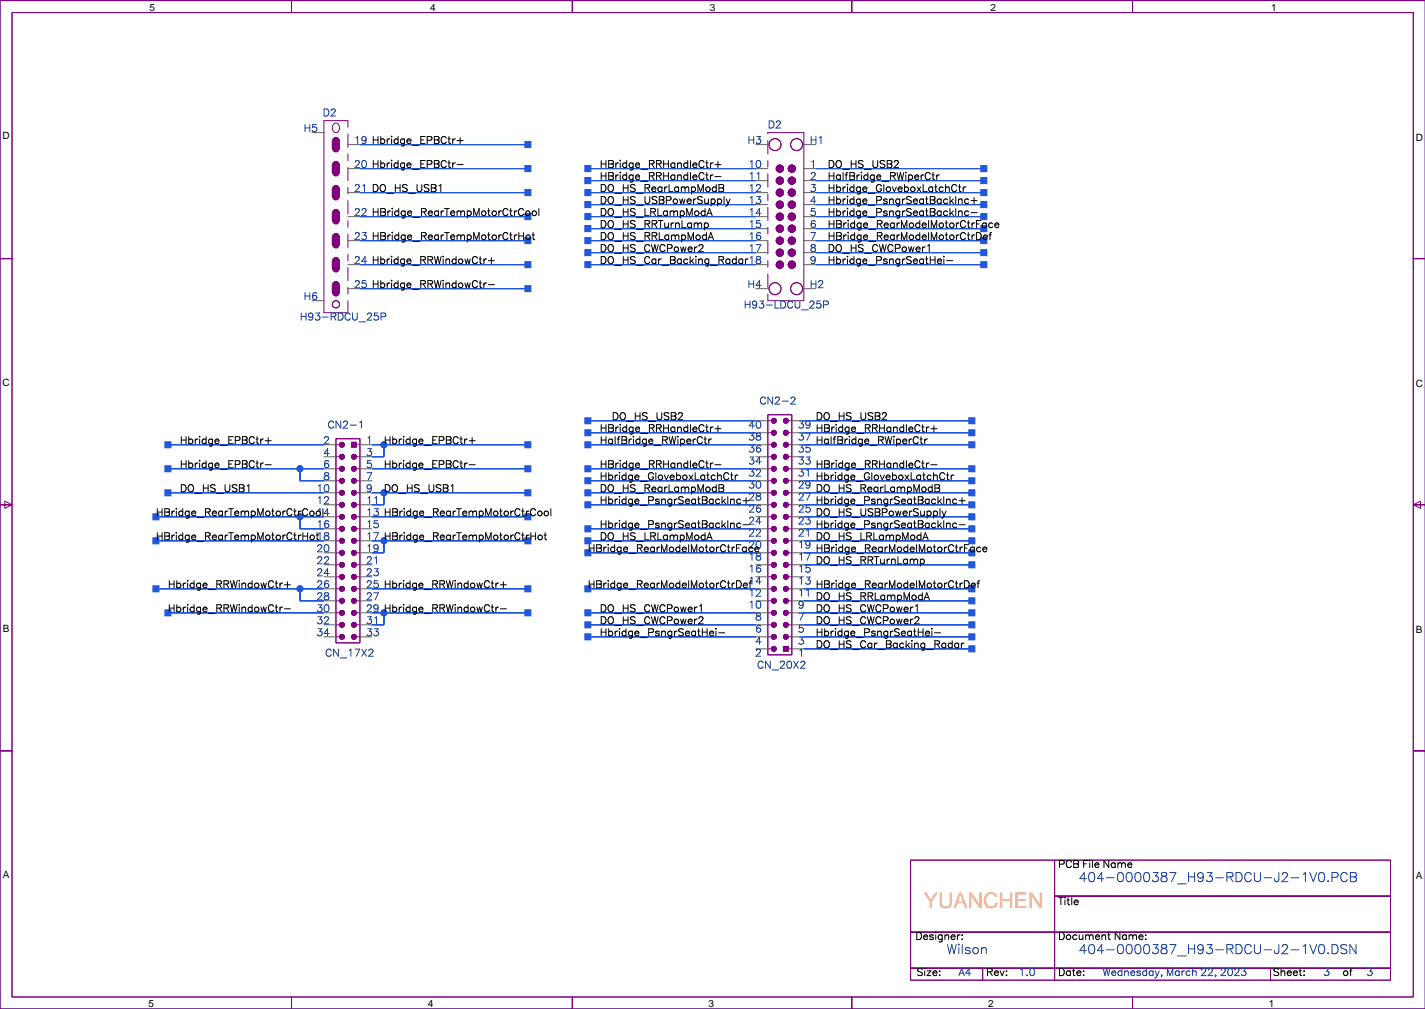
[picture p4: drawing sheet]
<svg xmlns="http://www.w3.org/2000/svg" width="302mm" height="213mm" viewBox="0 0 302 213" stroke-linecap="round" stroke-linejoin="round" font-family="sans-serif">
<path d="M301.7 .1h-301.7v213.3h301.7" fill="none" stroke="#000080" stroke-width=".21"/>
<g fill="none" stroke="#800080" stroke-width=".21">
<path d="M2.5 2.7h296.6v208.2h-296.6zM301.7 .1h-62v2.6v-2.6h-59.4v2.6v-2.6h-59.2v2.6v-2.6h-59.4v2.6v-2.6h-61.7v54.6h2.5h-2.5v52.1h2.5l-1.5 .7v-1.5l1.5 .8h-2.5v52h2.5h-2.5v54.6h61.7v-2.5v2.5h59.4v-2.5v2.5h59.2v-2.5v2.5h59.4v-2.5v2.5h62M70.6 26.3a.8 .8 0 0 1 1-.1 .8 .8 0 0 1 .3 1 .78 .78 0 0 1-.9 .8 .78 .78 0 0 1-.7-1zM70.6 39.5a.8 .8 0 0 1 1-.1 .8 .8 0 0 1 .3 1 .78 .78 0 0 1-.9 .9 .78 .78 0 0 1-.7-1.1zM70.6 40a.8 .8 0 0 1 1 0 .8 .8 0 0 1 .3 .9 .78 .78 0 0 1-.9 .9 .78 .78 0 0 1-.7-1zM70.6 35.4a.8 .8 0 0 1 1 0 .8 .8 0 0 1 .3 1 .78 .78 0 0 1-.9 .8 .78 .78 0 0 1-.7-1zM70.6 34.4a.8 .8 0 0 1 1 0 .8 .8 0 0 1 .3 .9 .78 .78 0 0 1-.9 .9 .78 .78 0 0 1-.7-1zM70.6 34.9a.8 .8 0 0 1 1 0 .8 .8 0 0 1 .3 .9 .78 .78 0 0 1-.9 .9 .78 .78 0 0 1-.7-1zM70.6 29.3a.8 .8 0 0 1 1 0 .8 .8 0 0 1 .3 1 .78 .78 0 0 1-.9 .8 .78 .78 0 0 1-.7-1zM70.6 30.3a.8 .8 0 0 1 1 0 .8 .8 0 0 1 .3 1 .78 .78 0 0 1-.9 .8 .78 .78 0 0 1-.7-1zM70.6 29.8a.8 .8 0 0 1 1 0 .8 .8 0 0 1 .3 1 .78 .78 0 0 1-.9 .8 .78 .78 0 0 1-.7-1zM73.6 25.5h-5v40.6h5"/>
<path d="M162.5 28.1h7.6v35.5h-7.6M70.6 59.8a.8 .8 0 0 1 1 0 .8 .8 0 0 1 .3 .9 .78 .78 0 0 1-.9 .9 .78 .78 0 0 1-.7-1zM70.6 55.7a.8 .8 0 0 1 1 0 .8 .8 0 0 1 .3 1 .78 .78 0 0 1-.9 .8 .78 .78 0 0 1-.7-1zM70.6 54.7a.8 .8 0 0 1 1 0 .8 .8 0 0 1 .3 1 .78 .78 0 0 1-.9 .8 .78 .78 0 0 1-.7-1zM70.6 55.2a.8 .8 0 0 1 1 0 .8 .8 0 0 1 .3 1 .78 .78 0 0 1-.9 .8 .78 .78 0 0 1-.7-1zM70.6 50.6a.8 .8 0 0 1 1 0 .8 .8 0 0 1 .3 1 .78 .78 0 0 1-.9 .8 .78 .78 0 0 1-.7-1zM70.6 49.6a.8 .8 0 0 1 1 0 .8 .8 0 0 1 .3 1 .78 .78 0 0 1-.9 .8 .78 .78 0 0 1-.7-1zM70.6 50.1a.8 .8 0 0 1 1 0 .8 .8 0 0 1 .3 1 .78 .78 0 0 1-.9 .8 .78 .78 0 0 1-.7-1zM70.6 45.6a.8 .8 0 0 1 1-.1 .8 .8 0 0 1 .3 1 .78 .78 0 0 1-.9 .8 .78 .78 0 0 1-.7-1zM70.6 44.5a.8 .8 0 0 1 1 0 .8 .8 0 0 1 .3 1 .78 .78 0 0 1-.9 .8 .78 .78 0 0 1-.7-1zM70.6 45.1a.8 .8 0 0 1 1-.1 .8 .8 0 0 1 .3 1 .78 .78 0 0 1-.9 .8 .78 .78 0 0 1-.7-1zM70.6 40.5a.8 .8 0 0 1 1 0 .8 .8 0 0 1 .3 .9 .78 .78 0 0 1-.9 .9 .78 .78 0 0 1-.7-1z"/>
<path d="M301.7 54.7h-2.6h2.6M70.6 60.8a.8 .8 0 0 1 1 0 .8 .8 0 0 1 .3 .9 .78 .78 0 0 1-.9 .9 .78 .78 0 0 1-.7-1zM70.6 60.3a.8 .8 0 0 1 1 0 .8 .8 0 0 1 .3 .9 .78 .78 0 0 1-.9 .9 .78 .78 0 0 1-.7-1zM71.1 92.8h5.1v43.2h-5.1zM71.1 94.1h.8M71.1 96.6h.8M71.1 99.2h.8M74.4 93.6h1v1h-1zM75.4 94.1h.8M75.4 96.6h.8M75.4 99.2h.8M162.5 87.7h5.1v50.8h-5.1z"/>
<path d="M162.5 94.1h.8M162.5 96.6h.8M162.5 99.2h.8M162.5 89h.8M162.5 91.5h.8M166.8 94.1h.8M166.8 96.6h.8M166.8 99.2h.8M166.8 89h.8M166.8 91.5h.8M71.1 119.5h.8M71.1 101.7h.8"/>
<path d="M71.1 104.2h.8M71.1 106.8h.8M71.1 109.3h.8M71.1 111.9h.8M71.1 114.4h.8M71.1 116.9h.8M75.4 119.5h.8M75.4 101.7h.8M75.4 104.2h.8M75.4 106.8h.8M75.4 109.3h.8M75.4 111.9h.8"/>
<path d="M75.4 114.4h.8M75.4 116.9h.8M162.5 119.5h.8M162.5 101.7h.8M162.5 104.2h.8M162.5 106.8h.8M162.5 109.3h.8M162.5 111.9h.8M162.5 114.4h.8M162.5 116.9h.8M166.8 119.5h.8M166.8 101.7h.8"/>
<path d="M166.8 104.2h.8M166.8 106.8h.8M166.8 109.3h.8M166.8 111.9h.8M166.8 114.4h.8M166.8 116.9h.8M299.1 106.8l1.6-.8v1.5l-1.6-.7h2.6zM71.1 134.7h.8M71.1 132.2h.8M71.1 129.6h.8M71.1 127.1h.8M71.1 124.6h.8"/>
<path d="M71.1 122h.8M75.4 134.7h.8M75.4 132.2h.8M75.4 129.6h.8M75.4 127.1h.8M75.4 124.6h.8M75.4 122h.8M162.5 134.7h.8M162.5 132.2h.8M162.5 129.6h.8M162.5 127.1h.8M162.5 124.6h.8"/>
<path d="M162.5 122h.8M162.5 137.2h.8M165.8 136.7h1v1.1h-1zM166.8 134.7h.8M166.8 132.2h.8M166.8 129.6h.8M166.8 127.1h.8M166.8 124.6h.8M166.8 122h.8M166.8 137.2h.8M301.7 158.8h-2.6h2.6M192.7 181.9h30.5v15.3h-30.5z"/>
<path d="M192.7 197.2h30.5v7.6h-30.5zM223.2 189.6h71.1v7.6h-71.1zM223.2 197.2h71.1v7.6h-71.1zM223.2 181.9h71.1v7.7h-71.1zM192.7 204.8h15.3v2.5h-15.3zM208 204.8h15.2v2.5h-15.2zM223.2 204.8h45.7v2.5h-45.7zM268.9 204.8h25.4v2.5h-25.4z"/>
<circle cx="164" cy="30.6" r="1.27"/>
<circle cx="165.1" cy="35.7" r=".76"/>
<circle cx="165.1" cy="38.2" r=".76"/>
<circle cx="167.6" cy="35.7" r=".76"/>
<circle cx="167.6" cy="38.2" r=".76"/>
<circle cx="168.6" cy="30.6" r="1.27"/>
<circle cx="165.1" cy="40.7" r=".76"/>
<circle cx="165.1" cy="56" r=".76"/>
<circle cx="165.1" cy="48.4" r=".76"/>
<circle cx="165.1" cy="43.3" r=".76"/>
<circle cx="165.1" cy="50.9" r=".76"/>
<circle cx="165.1" cy="53.4" r=".76"/>
<circle cx="165.1" cy="45.8" r=".76"/>
<circle cx="167.6" cy="40.7" r=".76"/>
<circle cx="167.6" cy="56" r=".76"/>
<circle cx="167.6" cy="50.9" r=".76"/>
<circle cx="167.6" cy="48.4" r=".76"/>
<circle cx="167.6" cy="43.3" r=".76"/>
<circle cx="167.6" cy="45.8" r=".76"/>
<circle cx="167.6" cy="53.4" r=".76"/>
<circle cx="71.1" cy="64.4" r=".76"/>
<circle cx="164" cy="61.1" r="1.27"/>
<circle cx="168.6" cy="61.1" r="1.27"/>
<circle cx="72.4" cy="94.1" r=".51"/>
<circle cx="72.4" cy="96.6" r=".51"/>
<circle cx="72.4" cy="99.2" r=".51"/>
<circle cx="74.9" cy="96.6" r=".51"/>
<circle cx="74.9" cy="99.2" r=".51"/>
<circle cx="163.8" cy="94.1" r=".51"/>
<circle cx="163.8" cy="96.6" r=".51"/>
<circle cx="163.8" cy="99.2" r=".51"/>
<circle cx="163.8" cy="89" r=".51"/>
<circle cx="163.8" cy="91.5" r=".51"/>
<circle cx="166.3" cy="94.1" r=".51"/>
<circle cx="166.3" cy="89" r=".51"/>
<circle cx="166.3" cy="91.5" r=".51"/>
<circle cx="166.3" cy="99.2" r=".51"/>
<circle cx="166.3" cy="96.6" r=".51"/>
<circle cx="72.4" cy="101.7" r=".51"/>
<circle cx="72.4" cy="114.4" r=".51"/>
<circle cx="72.4" cy="106.8" r=".51"/>
<circle cx="72.4" cy="104.2" r=".51"/>
<circle cx="72.4" cy="116.9" r=".51"/>
<circle cx="72.4" cy="109.3" r=".51"/>
<circle cx="72.4" cy="111.9" r=".51"/>
<circle cx="72.4" cy="119.5" r=".51"/>
<circle cx="74.9" cy="114.4" r=".51"/>
<circle cx="74.9" cy="101.7" r=".51"/>
<circle cx="74.9" cy="106.8" r=".51"/>
<circle cx="74.9" cy="104.2" r=".51"/>
<circle cx="74.9" cy="109.3" r=".51"/>
<circle cx="74.9" cy="116.9" r=".51"/>
<circle cx="74.9" cy="119.5" r=".51"/>
<circle cx="74.9" cy="111.9" r=".51"/>
<circle cx="163.8" cy="101.7" r=".51"/>
<circle cx="163.8" cy="114.4" r=".51"/>
<circle cx="163.8" cy="106.8" r=".51"/>
<circle cx="163.8" cy="104.2" r=".51"/>
<circle cx="163.8" cy="116.9" r=".51"/>
<circle cx="163.8" cy="109.3" r=".51"/>
<circle cx="163.8" cy="119.5" r=".51"/>
<circle cx="163.8" cy="111.9" r=".51"/>
<circle cx="166.3" cy="101.7" r=".51"/>
<circle cx="166.3" cy="106.8" r=".51"/>
<circle cx="166.3" cy="114.4" r=".51"/>
<circle cx="166.3" cy="104.2" r=".51"/>
<circle cx="166.3" cy="109.3" r=".51"/>
<circle cx="166.3" cy="116.9" r=".51"/>
<circle cx="166.3" cy="119.5" r=".51"/>
<circle cx="166.3" cy="111.9" r=".51"/>
<circle cx="72.4" cy="134.7" r=".51"/>
<circle cx="72.4" cy="122" r=".51"/>
<circle cx="72.4" cy="129.6" r=".51"/>
<circle cx="72.4" cy="127.1" r=".51"/>
<circle cx="72.4" cy="124.6" r=".51"/>
<circle cx="72.4" cy="132.2" r=".51"/>
<circle cx="74.9" cy="122" r=".51"/>
<circle cx="74.9" cy="129.6" r=".51"/>
<circle cx="74.9" cy="134.7" r=".51"/>
<circle cx="74.9" cy="127.1" r=".51"/>
<circle cx="74.9" cy="124.6" r=".51"/>
<circle cx="74.9" cy="132.2" r=".51"/>
<circle cx="163.8" cy="122" r=".51"/>
<circle cx="163.8" cy="129.6" r=".51"/>
<circle cx="163.8" cy="134.7" r=".51"/>
<circle cx="163.8" cy="127.1" r=".51"/>
<circle cx="163.8" cy="124.6" r=".51"/>
<circle cx="163.8" cy="132.2" r=".51"/>
<circle cx="163.8" cy="137.2" r=".51"/>
<circle cx="166.3" cy="122" r=".51"/>
<circle cx="166.3" cy="129.6" r=".51"/>
<circle cx="166.3" cy="134.7" r=".51"/>
<circle cx="166.3" cy="127.1" r=".51"/>
<circle cx="166.3" cy="124.6" r=".51"/>
<circle cx="166.3" cy="132.2" r=".51"/>
</g>
<g fill="#800080" stroke="#800080" stroke-width=".21">
<path d="M74.4 93.6h1v1h-1z" fill-rule="evenodd"/>
<path d="M70.6 60.8a.8 .8 0 0 1 1 0 .8 .8 0 0 1 .3 .9 .78 .78 0 0 1-.9 .9 .78 .78 0 0 1-.7-1z" fill-rule="evenodd"/>
<path d="M70.6 59.8a.8 .8 0 0 1 1 0 .8 .8 0 0 1 .3 .9 .78 .78 0 0 1-.9 .9 .78 .78 0 0 1-.7-1z" fill-rule="evenodd"/>
<path d="M70.6 60.3a.8 .8 0 0 1 1 0 .8 .8 0 0 1 .3 .9 .78 .78 0 0 1-.9 .9 .78 .78 0 0 1-.7-1z" fill-rule="evenodd"/>
<path d="M70.6 55.7a.8 .8 0 0 1 1 0 .8 .8 0 0 1 .3 1 .78 .78 0 0 1-.9 .8 .78 .78 0 0 1-.7-1z" fill-rule="evenodd"/>
<path d="M70.6 54.7a.8 .8 0 0 1 1 0 .8 .8 0 0 1 .3 1 .78 .78 0 0 1-.9 .8 .78 .78 0 0 1-.7-1z" fill-rule="evenodd"/>
<path d="M70.6 55.2a.8 .8 0 0 1 1 0 .8 .8 0 0 1 .3 1 .78 .78 0 0 1-.9 .8 .78 .78 0 0 1-.7-1z" fill-rule="evenodd"/>
<path d="M70.6 50.6a.8 .8 0 0 1 1 0 .8 .8 0 0 1 .3 1 .78 .78 0 0 1-.9 .8 .78 .78 0 0 1-.7-1z" fill-rule="evenodd"/>
<path d="M70.6 49.6a.8 .8 0 0 1 1 0 .8 .8 0 0 1 .3 1 .78 .78 0 0 1-.9 .8 .78 .78 0 0 1-.7-1z" fill-rule="evenodd"/>
<path d="M70.6 50.1a.8 .8 0 0 1 1 0 .8 .8 0 0 1 .3 1 .78 .78 0 0 1-.9 .8 .78 .78 0 0 1-.7-1z" fill-rule="evenodd"/>
<path d="M70.6 45.6a.8 .8 0 0 1 1-.1 .8 .8 0 0 1 .3 1 .78 .78 0 0 1-.9 .8 .78 .78 0 0 1-.7-1z" fill-rule="evenodd"/>
<path d="M70.6 44.5a.8 .8 0 0 1 1 0 .8 .8 0 0 1 .3 1 .78 .78 0 0 1-.9 .8 .78 .78 0 0 1-.7-1z" fill-rule="evenodd"/>
<path d="M70.6 45.1a.8 .8 0 0 1 1-.1 .8 .8 0 0 1 .3 1 .78 .78 0 0 1-.9 .8 .78 .78 0 0 1-.7-1z" fill-rule="evenodd"/>
<path d="M70.6 40.5a.8 .8 0 0 1 1 0 .8 .8 0 0 1 .3 .9 .78 .78 0 0 1-.9 .9 .78 .78 0 0 1-.7-1z" fill-rule="evenodd"/>
<path d="M70.6 39.5a.8 .8 0 0 1 1-.1 .8 .8 0 0 1 .3 1 .78 .78 0 0 1-.9 .9 .78 .78 0 0 1-.7-1.1z" fill-rule="evenodd"/>
<path d="M70.6 40a.8 .8 0 0 1 1 0 .8 .8 0 0 1 .3 .9 .78 .78 0 0 1-.9 .9 .78 .78 0 0 1-.7-1z" fill-rule="evenodd"/>
<path d="M70.6 35.4a.8 .8 0 0 1 1 0 .8 .8 0 0 1 .3 1 .78 .78 0 0 1-.9 .8 .78 .78 0 0 1-.7-1z" fill-rule="evenodd"/>
<path d="M70.6 34.4a.8 .8 0 0 1 1 0 .8 .8 0 0 1 .3 .9 .78 .78 0 0 1-.9 .9 .78 .78 0 0 1-.7-1z" fill-rule="evenodd"/>
<path d="M70.6 34.9a.8 .8 0 0 1 1 0 .8 .8 0 0 1 .3 .9 .78 .78 0 0 1-.9 .9 .78 .78 0 0 1-.7-1z" fill-rule="evenodd"/>
<path d="M70.6 29.3a.8 .8 0 0 1 1 0 .8 .8 0 0 1 .3 1 .78 .78 0 0 1-.9 .8 .78 .78 0 0 1-.7-1z" fill-rule="evenodd"/>
<path d="M70.6 30.3a.8 .8 0 0 1 1 0 .8 .8 0 0 1 .3 1 .78 .78 0 0 1-.9 .8 .78 .78 0 0 1-.7-1z" fill-rule="evenodd"/>
<path d="M70.6 29.8a.8 .8 0 0 1 1 0 .8 .8 0 0 1 .3 1 .78 .78 0 0 1-.9 .8 .78 .78 0 0 1-.7-1z" fill-rule="evenodd"/>
<path d="M165.8 136.7h1v1.1h-1z" fill-rule="evenodd"/>
<circle cx="72.4" cy="122" r=".51"/>
<circle cx="72.4" cy="129.6" r=".51"/>
<circle cx="72.4" cy="134.7" r=".51"/>
<circle cx="72.4" cy="124.6" r=".51"/>
<circle cx="72.4" cy="119.5" r=".51"/>
<circle cx="72.4" cy="127.1" r=".51"/>
<circle cx="72.4" cy="132.2" r=".51"/>
<circle cx="74.9" cy="122" r=".51"/>
<circle cx="74.9" cy="129.6" r=".51"/>
<circle cx="74.9" cy="134.7" r=".51"/>
<circle cx="74.9" cy="124.6" r=".51"/>
<circle cx="74.9" cy="119.5" r=".51"/>
<circle cx="74.9" cy="127.1" r=".51"/>
<circle cx="74.9" cy="132.2" r=".51"/>
<circle cx="72.4" cy="94.1" r=".51"/>
<circle cx="72.4" cy="109.3" r=".51"/>
<circle cx="72.4" cy="101.7" r=".51"/>
<circle cx="72.4" cy="111.9" r=".51"/>
<circle cx="72.4" cy="99.2" r=".51"/>
<circle cx="72.4" cy="104.2" r=".51"/>
<circle cx="72.4" cy="106.8" r=".51"/>
<circle cx="72.4" cy="116.9" r=".51"/>
<circle cx="72.4" cy="96.6" r=".51"/>
<circle cx="72.4" cy="114.4" r=".51"/>
<circle cx="74.9" cy="109.3" r=".51"/>
<circle cx="74.9" cy="101.7" r=".51"/>
<circle cx="74.9" cy="111.9" r=".51"/>
<circle cx="74.9" cy="99.2" r=".51"/>
<circle cx="74.9" cy="104.2" r=".51"/>
<circle cx="74.9" cy="106.8" r=".51"/>
<circle cx="74.9" cy="116.9" r=".51"/>
<circle cx="74.9" cy="96.6" r=".51"/>
<circle cx="74.9" cy="114.4" r=".51"/>
<circle cx="163.8" cy="89" r=".51"/>
<circle cx="166.3" cy="89" r=".51"/>
<circle cx="163.8" cy="109.3" r=".51"/>
<circle cx="163.8" cy="101.7" r=".51"/>
<circle cx="163.8" cy="91.5" r=".51"/>
<circle cx="163.8" cy="94.1" r=".51"/>
<circle cx="163.8" cy="96.6" r=".51"/>
<circle cx="163.8" cy="106.8" r=".51"/>
<circle cx="163.8" cy="111.9" r=".51"/>
<circle cx="163.8" cy="104.2" r=".51"/>
<circle cx="163.8" cy="99.2" r=".51"/>
<circle cx="166.3" cy="109.3" r=".51"/>
<circle cx="166.3" cy="101.7" r=".51"/>
<circle cx="166.3" cy="91.5" r=".51"/>
<circle cx="166.3" cy="94.1" r=".51"/>
<circle cx="166.3" cy="96.6" r=".51"/>
<circle cx="166.3" cy="106.8" r=".51"/>
<circle cx="166.3" cy="111.9" r=".51"/>
<circle cx="166.3" cy="104.2" r=".51"/>
<circle cx="166.3" cy="99.2" r=".51"/>
<circle cx="163.8" cy="137.2" r=".51"/>
<circle cx="163.8" cy="122" r=".51"/>
<circle cx="163.8" cy="129.6" r=".51"/>
<circle cx="163.8" cy="119.5" r=".51"/>
<circle cx="163.8" cy="132.2" r=".51"/>
<circle cx="163.8" cy="127.1" r=".51"/>
<circle cx="163.8" cy="124.6" r=".51"/>
<circle cx="163.8" cy="114.4" r=".51"/>
<circle cx="163.8" cy="134.7" r=".51"/>
<circle cx="163.8" cy="116.9" r=".51"/>
<circle cx="166.3" cy="122" r=".51"/>
<circle cx="166.3" cy="129.6" r=".51"/>
<circle cx="166.3" cy="119.5" r=".51"/>
<circle cx="166.3" cy="132.2" r=".51"/>
<circle cx="166.3" cy="127.1" r=".51"/>
<circle cx="166.3" cy="124.6" r=".51"/>
<circle cx="166.3" cy="114.4" r=".51"/>
<circle cx="166.3" cy="134.7" r=".51"/>
<circle cx="166.3" cy="116.9" r=".51"/>
<circle cx="165.1" cy="56" r=".76"/>
<circle cx="167.6" cy="56" r=".76"/>
<circle cx="165.1" cy="53.4" r=".76"/>
<circle cx="167.6" cy="53.4" r=".76"/>
<circle cx="165.1" cy="50.9" r=".76"/>
<circle cx="167.6" cy="50.9" r=".76"/>
<circle cx="165.1" cy="48.4" r=".76"/>
<circle cx="167.6" cy="48.4" r=".76"/>
<circle cx="165.1" cy="45.8" r=".76"/>
<circle cx="167.6" cy="45.8" r=".76"/>
<circle cx="165.1" cy="43.3" r=".76"/>
<circle cx="167.6" cy="43.3" r=".76"/>
<circle cx="165.1" cy="40.7" r=".76"/>
<circle cx="167.6" cy="40.7" r=".76"/>
<circle cx="165.1" cy="38.2" r=".76"/>
<circle cx="167.6" cy="38.2" r=".76"/>
<circle cx="165.1" cy="35.7" r=".76"/>
<circle cx="167.6" cy="35.7" r=".76"/>
</g>
<g fill="none" stroke="#606060" stroke-width=".21">
<path d="M66 28.1h2.6M73.6 30.6h2.6M73.6 35.7h2.6M160 30.6h2.5M160 35.7h2.5M160 38.2h2.5M170.1 30.6h2.6M170.1 35.7h2.6M170.1 38.2h2.6M73.6 40.8h2.6M73.6 45.8h2.6M73.6 50.9h2.6"/>
<path d="M73.6 56h2.6M160 40.8h2.5M160 45.8h2.5M160 50.9h2.5M160 56h2.5M160 43.3h2.5M160 48.4h2.5M160 53.4h2.5M170.1 40.8h2.6M170.1 45.8h2.6M170.1 50.9h2.6M170.1 56h2.6"/>
<path d="M170.1 43.3h2.6M170.1 48.4h2.6M170.1 53.4h2.6M66 63.6h2.6M73.6 61.1h2.6M160 61.1h2.5M170.1 61.1h2.6M68.6 94.1h2.5M68.6 96.6h2.5M68.6 99.2h2.5M76.2 94.1h2.5M76.2 96.6h2.5"/>
<path d="M76.2 99.2h2.5M160 94.1h2.5M160 96.6h2.5M160 99.2h2.5M160 91.5h2.5M160 89h2.5M167.6 94.1h2.5M167.6 96.6h2.5M167.6 99.2h2.5M167.6 91.5h2.5M167.6 89h2.5M68.6 101.7h2.5"/>
<path d="M68.6 104.2h2.5M68.6 106.8h2.5M68.6 109.3h2.5M68.6 111.9h2.5M68.6 114.4h2.5M68.6 116.9h2.5M68.6 119.5h2.5M76.2 101.7h2.5M76.2 104.2h2.5M76.2 106.8h2.5M76.2 109.3h2.5M76.2 111.9h2.5"/>
<path d="M76.2 114.4h2.5M76.2 116.9h2.5M76.2 119.5h2.5M160 101.7h2.5M160 104.2h2.5M160 106.8h2.5M160 109.3h2.5M160 111.9h2.5M160 114.4h2.5M160 116.9h2.5M160 119.5h2.5M167.6 101.7h2.5"/>
<path d="M167.6 104.2h2.5M167.6 106.8h2.5M167.6 109.3h2.5M167.6 111.9h2.5M167.6 114.4h2.5M167.6 116.9h2.5M167.6 119.5h2.5M68.6 122h2.5M68.6 124.6h2.5M68.6 127.1h2.5M68.6 129.6h2.5M68.6 132.2h2.5"/>
<path d="M68.6 134.7h2.5M76.2 122h2.5M76.2 124.6h2.5M76.2 127.1h2.5M76.2 129.6h2.5M76.2 132.2h2.5M76.2 134.7h2.5M160 122h2.5M160 124.6h2.5M160 127.1h2.5M160 129.6h2.5M160 132.2h2.5"/>
<path d="M160 134.7h2.5M160 137.2h2.5M167.6 122h2.5M167.6 124.6h2.5M167.6 127.1h2.5M167.6 129.6h2.5M167.6 132.2h2.5M167.6 134.7h2.5M167.6 137.2h2.5"/>
</g>
<path d="M73.6 25.5v40.6M162.5 63.6v-35.5" fill="none" stroke="#800080" stroke-width=".21" stroke-dasharray="1.4 1.4 2.8 1.4"/>
<g fill="#2058dd" stroke="#2058dd" stroke-width=".21">
<path d="M78.7 96.6h2.6z" fill-rule="evenodd"/>
<path d="M78.7 94.1h2.6z" fill-rule="evenodd"/>
<path d="M81.3 94.1h30.4z" fill-rule="evenodd"/>
<path d="M81.3 94.1v2.5z" fill-rule="evenodd"/>
<path d="M111.1 93.4h1.3v1.3h-1.3z" fill-rule="evenodd"/>
<path d="M76.2 30.6h35.5z" fill-rule="evenodd"/>
<path d="M111.1 30h1.3v1.2h-1.3z" fill-rule="evenodd"/>
<path d="M35.6 94.1h33z" fill-rule="evenodd"/>
<path d="M34.9 93.4h1.3v1.3h-1.3z" fill-rule="evenodd"/>
<path d="M35.6 99.2h27.9z" fill-rule="evenodd"/>
<path d="M63.5 101.7h5.1z" fill-rule="evenodd"/>
<path d="M63.5 99.2v2.5z" fill-rule="evenodd"/>
<path d="M63.5 99.2h5.1z" fill-rule="evenodd"/>
<path d="M34.9 98.5h1.3v1.3h-1.3z" fill-rule="evenodd"/>
<path d="M76.2 35.7h35.5z" fill-rule="evenodd"/>
<path d="M111.1 35h1.3v1.3h-1.3z" fill-rule="evenodd"/>
<path d="M78.7 99.2h33z" fill-rule="evenodd"/>
<path d="M111.1 98.5h1.3v1.3h-1.3z" fill-rule="evenodd"/>
<path d="M78.7 104.2h2.6z" fill-rule="evenodd"/>
<path d="M81.3 104.2h30.4z" fill-rule="evenodd"/>
<path d="M81.3 104.2v2.6z" fill-rule="evenodd"/>
<path d="M111.1 103.6h1.3v1.3h-1.3z" fill-rule="evenodd"/>
<path d="M76.2 40.8h35.5z" fill-rule="evenodd"/>
<path d="M111.1 40.1h1.3v1.3h-1.3z" fill-rule="evenodd"/>
<path d="M35.6 104.2h33z" fill-rule="evenodd"/>
<path d="M34.9 103.6h1.3v1.3h-1.3z" fill-rule="evenodd"/>
<path d="M63.5 111.9h5.1z" fill-rule="evenodd"/>
<path d="M63.5 109.3v2.6z" fill-rule="evenodd"/>
<path d="M33 109.3h30.5z" fill-rule="evenodd"/>
<path d="M63.5 109.3h5.1z" fill-rule="evenodd"/>
<path d="M32.4 108.7h1.2v1.2h-1.2z" fill-rule="evenodd"/>
<path d="M76.2 45.8h35.5z" fill-rule="evenodd"/>
<path d="M111.1 45.2h1.3v1.3h-1.3z" fill-rule="evenodd"/>
<path d="M78.7 109.3h33z" fill-rule="evenodd"/>
<path d="M111.1 108.7h1.3v1.2h-1.3z" fill-rule="evenodd"/>
<path d="M81.3 114.4h30.4z" fill-rule="evenodd"/>
<path d="M78.7 116.9h2.6z" fill-rule="evenodd"/>
<path d="M81.3 114.4v2.5z" fill-rule="evenodd"/>
<path d="M111.1 113.8h1.3v1.2h-1.3z" fill-rule="evenodd"/>
<path d="M76.2 50.9h35.5z" fill-rule="evenodd"/>
<path d="M111.1 50.3h1.3v1.2h-1.3z" fill-rule="evenodd"/>
<path d="M33 114.4h35.6z" fill-rule="evenodd"/>
<path d="M32.4 113.8h1.2v1.2h-1.2z" fill-rule="evenodd"/>
<path d="M63.5 124.6h5.1z" fill-rule="evenodd"/>
<path d="M63.5 127.1h5.1z" fill-rule="evenodd"/>
<path d="M63.5 124.6v2.5z" fill-rule="evenodd"/>
<path d="M33 124.6h30.5z" fill-rule="evenodd"/>
<path d="M32.4 123.9h1.2v1.3h-1.2z" fill-rule="evenodd"/>
<path d="M76.2 56h35.5z" fill-rule="evenodd"/>
<path d="M111.1 55.4h1.3v1.2h-1.3z" fill-rule="evenodd"/>
<path d="M78.7 124.6h33z" fill-rule="evenodd"/>
<path d="M111.1 123.9h1.3v1.3h-1.3z" fill-rule="evenodd"/>
<path d="M78.7 132.2h2.6z" fill-rule="evenodd"/>
<path d="M81.3 129.6v2.6z" fill-rule="evenodd"/>
<path d="M81.3 129.6h30.4z" fill-rule="evenodd"/>
<path d="M111.1 129h1.3v1.3h-1.3z" fill-rule="evenodd"/>
<path d="M76.2 61.1h35.5z" fill-rule="evenodd"/>
<path d="M111.1 60.4h1.3v1.3h-1.3z" fill-rule="evenodd"/>
<path d="M35.6 129.6h33z" fill-rule="evenodd"/>
<path d="M34.9 129h1.3v1.3h-1.3z" fill-rule="evenodd"/>
<path d="M124.4 124.6h35.6z" fill-rule="evenodd"/>
<path d="M123.8 123.9h1.3v1.3h-1.3z" fill-rule="evenodd"/>
<path d="M172.7 50.9h35.5z" fill-rule="evenodd"/>
<path d="M207.6 50.3h1.3v1.2h-1.3z" fill-rule="evenodd"/>
<path d="M170.1 124.6h35.6z" fill-rule="evenodd"/>
<path d="M205.1 123.9h1.2v1.3h-1.2z" fill-rule="evenodd"/>
<path d="M124.4 132.2h35.6z" fill-rule="evenodd"/>
<path d="M123.8 131.5h1.3v1.3h-1.3z" fill-rule="evenodd"/>
<path d="M124.4 53.4h35.6z" fill-rule="evenodd"/>
<path d="M123.8 52.8h1.3v1.3h-1.3z" fill-rule="evenodd"/>
<path d="M170.1 132.2h35.6z" fill-rule="evenodd"/>
<path d="M205.1 131.5h1.2v1.3h-1.2z" fill-rule="evenodd"/>
<path d="M124.4 134.7h35.6z" fill-rule="evenodd"/>
<path d="M123.8 134.1h1.3v1.2h-1.3z" fill-rule="evenodd"/>
<path d="M172.7 56h35.5z" fill-rule="evenodd"/>
<path d="M207.6 55.4h1.3v1.2h-1.3z" fill-rule="evenodd"/>
<path d="M170.1 134.7h35.6z" fill-rule="evenodd"/>
<path d="M205.1 134.1h1.2v1.2h-1.2z" fill-rule="evenodd"/>
<path d="M124.4 48.4h35.6z" fill-rule="evenodd"/>
<path d="M123.8 47.7h1.3v1.3h-1.3z" fill-rule="evenodd"/>
<path d="M170.1 119.5h35.6z" fill-rule="evenodd"/>
<path d="M205.1 118.8h1.2v1.3h-1.2z" fill-rule="evenodd"/>
<path d="M124.4 43.3h35.6z" fill-rule="evenodd"/>
<path d="M123.8 42.7h1.3v1.2h-1.3z" fill-rule="evenodd"/>
<path d="M170.1 109.3h35.6z" fill-rule="evenodd"/>
<path d="M205.1 108.7h1.2v1.2h-1.2z" fill-rule="evenodd"/>
<path d="M124.4 111.9h35.6z" fill-rule="evenodd"/>
<path d="M123.8 111.2h1.3v1.3h-1.3z" fill-rule="evenodd"/>
<path d="M172.7 45.8h35.5z" fill-rule="evenodd"/>
<path d="M207.6 45.2h1.3v1.3h-1.3z" fill-rule="evenodd"/>
<path d="M170.1 111.9h35.6z" fill-rule="evenodd"/>
<path d="M205.1 111.2h1.2v1.3h-1.2z" fill-rule="evenodd"/>
<path d="M124.4 129.6h35.6z" fill-rule="evenodd"/>
<path d="M123.8 129h1.3v1.3h-1.3z" fill-rule="evenodd"/>
<path d="M172.7 53.4h35.5z" fill-rule="evenodd"/>
<path d="M207.6 52.8h1.3v1.3h-1.3z" fill-rule="evenodd"/>
<path d="M170.1 129.6h35.6z" fill-rule="evenodd"/>
<path d="M205.1 129h1.2v1.3h-1.2z" fill-rule="evenodd"/>
<path d="M124.4 106.8h35.6z" fill-rule="evenodd"/>
<path d="M123.8 106.1h1.3v1.3h-1.3z" fill-rule="evenodd"/>
<path d="M172.7 43.3h35.5z" fill-rule="evenodd"/>
<path d="M207.6 42.7h1.3v1.2h-1.3z" fill-rule="evenodd"/>
<path d="M170.1 106.8h35.6z" fill-rule="evenodd"/>
<path d="M205.1 106.1h1.2v1.3h-1.2z" fill-rule="evenodd"/>
<path d="M124.4 101.7h35.6z" fill-rule="evenodd"/>
<path d="M123.8 101.1h1.3v1.2h-1.3z" fill-rule="evenodd"/>
<path d="M172.7 40.8h35.5z" fill-rule="evenodd"/>
<path d="M207.6 40.1h1.3v1.3h-1.3z" fill-rule="evenodd"/>
<path d="M170.1 101.7h35.6z" fill-rule="evenodd"/>
<path d="M205.1 101.1h1.2v1.2h-1.2z" fill-rule="evenodd"/>
<path d="M124.4 94.1h35.6z" fill-rule="evenodd"/>
<path d="M123.8 93.4h1.3v1.3h-1.3z" fill-rule="evenodd"/>
<path d="M172.7 38.2h35.5z" fill-rule="evenodd"/>
<path d="M207.6 37.6h1.3v1.2h-1.3z" fill-rule="evenodd"/>
<path d="M170.1 94.1h35.6z" fill-rule="evenodd"/>
<path d="M205.1 93.4h1.2v1.3h-1.2z" fill-rule="evenodd"/>
<path d="M124.4 116.9h35.6z" fill-rule="evenodd"/>
<path d="M123.8 116.3h1.3v1.3h-1.3z" fill-rule="evenodd"/>
<path d="M172.7 48.4h35.5z" fill-rule="evenodd"/>
<path d="M207.6 47.7h1.3v1.3h-1.3z" fill-rule="evenodd"/>
<path d="M170.1 116.9h35.6z" fill-rule="evenodd"/>
<path d="M205.1 116.3h1.2v1.3h-1.2z" fill-rule="evenodd"/>
<path d="M124.4 89h35.6z" fill-rule="evenodd"/>
<path d="M123.8 88.4h1.3v1.2h-1.3z" fill-rule="evenodd"/>
<path d="M172.7 35.7h35.5z" fill-rule="evenodd"/>
<path d="M207.6 35h1.3v1.3h-1.3z" fill-rule="evenodd"/>
<path d="M170.1 89h35.6z" fill-rule="evenodd"/>
<path d="M205.1 88.4h1.2v1.2h-1.2z" fill-rule="evenodd"/>
<path d="M124.4 104.2h35.6z" fill-rule="evenodd"/>
<path d="M123.8 103.6h1.3v1.3h-1.3z" fill-rule="evenodd"/>
<path d="M124.4 40.8h35.6z" fill-rule="evenodd"/>
<path d="M123.8 40.1h1.3v1.3h-1.3z" fill-rule="evenodd"/>
<path d="M170.1 104.2h35.6z" fill-rule="evenodd"/>
<path d="M205.1 103.6h1.2v1.3h-1.2z" fill-rule="evenodd"/>
<path d="M124.4 114.4h35.6z" fill-rule="evenodd"/>
<path d="M123.8 113.8h1.3v1.2h-1.3z" fill-rule="evenodd"/>
<path d="M124.4 45.8h35.6z" fill-rule="evenodd"/>
<path d="M123.8 45.2h1.3v1.3h-1.3z" fill-rule="evenodd"/>
<path d="M170.1 114.4h35.6z" fill-rule="evenodd"/>
<path d="M205.1 113.8h1.2v1.2h-1.2z" fill-rule="evenodd"/>
<path d="M124.4 99.2h35.6z" fill-rule="evenodd"/>
<path d="M123.8 98.5h1.3v1.3h-1.3z" fill-rule="evenodd"/>
<path d="M124.4 38.2h35.6z" fill-rule="evenodd"/>
<path d="M123.8 37.6h1.3v1.2h-1.3z" fill-rule="evenodd"/>
<path d="M170.1 99.2h35.6z" fill-rule="evenodd"/>
<path d="M205.1 98.5h1.2v1.3h-1.2z" fill-rule="evenodd"/>
<path d="M124.4 91.5h35.6z" fill-rule="evenodd"/>
<path d="M123.8 90.9h1.3v1.3h-1.3z" fill-rule="evenodd"/>
<path d="M124.4 35.7h35.6z" fill-rule="evenodd"/>
<path d="M123.8 35h1.3v1.3h-1.3z" fill-rule="evenodd"/>
<path d="M170.1 91.5h35.6z" fill-rule="evenodd"/>
<path d="M205.1 90.9h1.2v1.3h-1.2z" fill-rule="evenodd"/>
<path d="M124.4 56h35.6z" fill-rule="evenodd"/>
<path d="M123.8 55.4h1.3v1.2h-1.3z" fill-rule="evenodd"/>
<path d="M170.1 137.2h35.6z" fill-rule="evenodd"/>
<path d="M205.1 136.6h1.2v1.3h-1.2z" fill-rule="evenodd"/>
<path d="M124.4 50.9h35.6z" fill-rule="evenodd"/>
<path d="M123.8 50.3h1.3v1.2h-1.3z" fill-rule="evenodd"/>
<path d="M170.1 127.1h35.6z" fill-rule="evenodd"/>
<path d="M205.1 126.5h1.2v1.2h-1.2z" fill-rule="evenodd"/>
<circle cx="81.3" cy="94.1" r=".63"/>
<circle cx="63.5" cy="99.2" r=".63"/>
<circle cx="81.3" cy="104.2" r=".63"/>
<circle cx="63.5" cy="109.3" r=".63"/>
<circle cx="81.3" cy="114.4" r=".63"/>
<circle cx="63.5" cy="124.6" r=".63"/>
<circle cx="81.3" cy="129.6" r=".63"/>
</g>
<g fill="none" stroke="#2058dd" stroke-width=".21">
<path d="M76.2 30.6h35.5M76.2 35.7h35.5M124.4 35.7h35.6M124.4 38.2h35.6M172.7 35.7h35.5M172.7 38.2h35.5M76.2 40.8h35.5M76.2 45.8h35.5M76.2 50.9h35.5M76.2 56h35.5M124.4 40.8h35.6M124.4 45.8h35.6"/>
<path d="M124.4 50.9h35.6M124.4 56h35.6M124.4 53.4h35.6M124.4 48.4h35.6M124.4 43.3h35.6M172.7 40.8h35.5M172.7 45.8h35.5M172.7 50.9h35.5M172.7 56h35.5M172.7 53.4h35.5M172.7 48.4h35.5M172.7 43.3h35.5"/>
<path d="M76.2 61.1h35.5M35.6 94.1h33M35.6 99.2h33M63.5 99.2v2.5h5.1M78.7 94.1h33M78.7 99.2h33M81.3 94.1v2.5h-2.6M124.4 94.1h35.6M124.4 99.2h35.6M124.4 89h35.6M124.4 91.5h35.6M170.1 94.1h35.6"/>
<path d="M170.1 99.2h35.6M170.1 89h35.6M170.1 91.5h35.6M33 109.3h35.6M33 114.4h35.6M35.6 104.2h33M63.5 109.3v2.6h5.1M78.7 104.2h33M78.7 109.3h33M81.3 104.2v2.6M111.7 114.4h-30.4v2.5h-2.6M124.4 101.7h35.6"/>
<path d="M124.4 104.2h35.6M124.4 111.9h35.6M124.4 114.4h35.6M124.4 116.9h35.6M124.4 106.8h35.6M170.1 101.7h35.6M170.1 104.2h35.6M170.1 111.9h35.6M170.1 109.3h35.6M170.1 114.4h35.6M170.1 116.9h35.6M170.1 119.5h35.6"/>
<path d="M170.1 106.8h35.6M33 124.6h35.6M35.6 129.6h33M63.5 124.6v2.5h5.1M78.7 124.6h33M111.7 129.6h-30.4v2.6h-2.6M124.4 124.6h35.6M124.4 132.2h35.6M124.4 129.6h35.6M124.4 134.7h35.6M170.1 124.6h35.6M170.1 127.1h35.6"/>
<path d="M170.1 132.2h35.6M170.1 129.6h35.6M170.1 134.7h35.6M170.1 137.2h35.6"/>
<circle cx="63.5" cy="99.2" r=".63"/>
<circle cx="81.3" cy="94.1" r=".63"/>
<circle cx="63.5" cy="109.3" r=".63"/>
<circle cx="81.3" cy="114.4" r=".63"/>
<circle cx="81.3" cy="104.2" r=".63"/>
<circle cx="63.5" cy="124.6" r=".63"/>
<circle cx="81.3" cy="129.6" r=".63"/>
</g>
<g fill="none" stroke="#000" stroke-width=".21">
<path d="M96.7 34.8h1.3M151.3 37.4h1.3M200.4 55.1h1.3M205.5 45h1.3M103.4 60.2h1.2M56.1 98.3h1.3M99.3 98.3h1.3M151.3 98.3h1.3M197 98.3h1.3M157.3 111h1.3M203 111h1.3M60.2 128.8h1.3"/>
<path d="M105.9 128.8h1.3M152.1 133.9h1.3M197.8 133.9h1.3"/>
</g>
<text font-size="4.5" fill="#ffad5b" x="195.5" y="192.1">YUANCHEN</text>
<g font-size="2.8" fill="#1741a1">
<text x="228.3" y="185.9">404-0000387_H93-RDCU-J2-1V0.PCB</text>
<text x="200.4" y="201.2">Wilson</text>
<text x="228.3" y="201.2">404-0000387_H93-RDCU-J2-1V0.DSN</text>
</g>
<g font-size="2.1">
<text x="31.7" y="2.3">5</text>
<text x="91.1" y="2.3">4</text>
<text x="150.3" y="2.3">3</text>
<text x="209.7" y="2.3">2</text>
<text x="269.1" y="2.3">1</text>
<text x=".5" y="29.5">D</text>
<text x="74.9" y="29.9">19 Hbridge_EPBCtr+</text>
<text x="299.7" y="29.7">D</text>
<text x="74.9" y="35">20 Hbridge_EPBCtr-</text>
<text x="127" y="35">HBridge_RRHandleCtr+</text>
<text x="175.2" y="35">DO_HS_USB2</text>
<text x="74.9" y="40.1">21 DO_HS_USB1</text>
<text x="127" y="40.1">DO_HS_RearLampModB</text>
<text x="127" y="37.6">HBridge_RRHandleCtr-</text>
<text x="175.2" y="40.1">Hbridge_GloveboxLatchCtr</text>
<text x="175.2" y="37.6">HalfBridge_RWiperCtr</text>
<text x="74.9" y="45.2">22 HBridge_RearTempMotorCtrCool</text>
<text x="127" y="47.7">DO_HS_RRTurnLamp</text>
<text x="127" y="42.6">DO_HS_USBPowerSupply</text>
<text x="127" y="45.2">DO_HS_LRLampModA</text>
<text x="175.2" y="45.2">Hbridge_PsngrSeatBackInc-</text>
<text x="175.2" y="42.6">Hbridge_PsngrSeatBackInc+</text>
<text x="175.2" y="47.7">HBridge_RearModelMotorCtrFace</text>
<text x="74.9" y="50.3">23 HBridge_RearTempMotorCtrHot</text>
<text x="127" y="52.8">DO_HS_CWCPower2</text>
<text x="127" y="50.3">DO_HS_RRLampModA</text>
<text x="175.2" y="50.3">HBridge_RearModelMotorCtrDef</text>
<text x="175.2" y="52.8">DO_HS_CWCPower1</text>
<text x="74.9" y="55.3">24 Hbridge_RRWindowCtr+</text>
<text x="127" y="55.3">DO_HS_Car_Backing_Radar18</text>
<text x="175.2" y="55.3">Hbridge_PsngrSeatHei-</text>
<text x="74.9" y="60.4">25 Hbridge_RRWindowCtr-</text>
<text x=".5" y="81.5">C</text>
<text x="299.7" y="81.8">C</text>
<text x="129.5" y="88.3">DO_HS_USB2</text>
<text x="172.7" y="88.3">DO_HS_USB2</text>
<text x="38.1" y="93.4">Hbridge_EPBCtr+</text>
<text x="81.3" y="93.4">Hbridge_EPBCtr+</text>
<text x="127" y="93.4">HalfBridge_RWiperCtr</text>
<text x="127" y="90.9">HBridge_RRHandleCtr+</text>
<text x="172.7" y="93.4">HalfBridge_RWiperCtr</text>
<text x="172.7" y="90.9">HBridge_RRHandleCtr+</text>
<text x="38.1" y="98.5">Hbridge_EPBCtr-</text>
<text x="81.3" y="98.5">Hbridge_EPBCtr-</text>
<text x="127" y="101">Hbridge_GloveboxLatchCtr</text>
<text x="127" y="98.5">HBridge_RRHandleCtr-</text>
<text x="172.7" y="101">Hbridge_GloveboxLatchCtr</text>
<text x="172.7" y="98.5">HBridge_RRHandleCtr-</text>
<text x="38.1" y="103.6">DO_HS_USB1</text>
<text x="81.3" y="103.6">DO_HS_USB1</text>
<text x="127" y="106.1">Hbridge_PsngrSeatBackInc+</text>
<text x="127" y="103.6">DO_HS_RearLampModB</text>
<text x="172.7" y="106.1">Hbridge_PsngrSeatBackInc+</text>
<text x="172.7" y="103.6">DO_HS_RearLampModB</text>
<text x="33" y="108.7">HBridge_RearTempMotorCtrCool</text>
<text x="33" y="113.7">HBridge_RearTempMotorCtrHot18</text>
<text x="67" y="108.7">14</text>
<text x="77.5" y="113.7">17 HBridge_RearTempMotorCtrHot</text>
<text x="77.5" y="108.7">13 HBridge_RearTempMotorCtrCool</text>
<text x="127" y="111.2">Hbridge_PsngrSeatBackInc-</text>
<text x="127" y="113.7">DO_HS_LRLampModA</text>
<text x="172.7" y="108.7">DO_HS_USBPowerSupply</text>
<text x="172.7" y="111.2">Hbridge_PsngrSeatBackInc-</text>
<text x="172.7" y="113.7">DO_HS_LRLampModA</text>
<text x="67" y="116.3">20</text>
<text x="124.4" y="116.3">HBridge_RearModelMotorCtrFace</text>
<text x="158.4" y="115.5">20</text>
<text x="158.4" y="118.1">18</text>
<text x="172.7" y="118.8">DO_HS_RRTurnLamp</text>
<text x="172.7" y="116.3">HBridge_RearModelMotorCtrFace</text>
<text x="35.6" y="123.9">Hbridge_RRWindowCtr+</text>
<text x="77.5" y="123.9">25 Hbridge_RRWindowCtr+</text>
<text x="124.4" y="123.9">HBridge_RearModelMotorCtrDef</text>
<text x="158.4" y="123.1">14</text>
<text x="158.4" y="125.7">12</text>
<text x="172.7" y="123.9">HBridge_RearModelMotorCtrDef</text>
<text x="35.6" y="129">Hbridge_RRWindowCtr-</text>
<text x="77.5" y="129">29 Hbridge_RRWindowCtr-</text>
<text x="127" y="131.5">DO_HS_CWCPower2</text>
<text x="127" y="129">DO_HS_CWCPower1</text>
<text x="172.7" y="131.5">DO_HS_CWCPower2</text>
<text x="172.7" y="129">DO_HS_CWCPower1</text>
<text x="172.7" y="126.4">DO_HS_RRLampModA</text>
<text x=".6" y="133.6">B</text>
<text x="127" y="134.1">Hbridge_PsngrSeatHei-</text>
<text x="172.7" y="134.1">Hbridge_PsngrSeatHei-</text>
<text x="172.7" y="136.6">DO_HS_Car_Backing_Radar</text>
<text x="299.7" y="133.9">B</text>
<text x=".6" y="185.7">A</text>
<text x="224" y="183.1">PCB File Name</text>
<text x="299.7" y="185.9">A</text>
<text x="224" y="190.9">Title</text>
<text x="193.8" y="198.3">Designer:</text>
<text x="224" y="198.3">Document Name:</text>
<text x="194" y="205.9">Size:</text>
<text x="208.7" y="205.9">Rev:</text>
<text x="224" y="205.9">Date:</text>
<text x="269.4" y="205.9">Sheet:</text>
<text x="284.2" y="205.9">of</text>
<text x="31.4" y="213.1">5</text>
<text x="90.6" y="213.1">4</text>
<text x="150" y="213.1">3</text>
<text x="209.2" y="213.1">2</text>
<text x="268.6" y="213.1">1</text>
</g>
<g font-size="2.1" fill="#1741a1">
<text x="64.3" y="27.4">H5</text>
<text x="68.3" y="24.1">D2</text>
<text x="158.2" y="29.9">H3</text>
<text x="162.5" y="26.6">D2</text>
<text x="171.4" y="29.9">H1</text>
<text x="158.4" y="35">10</text>
<text x="171.4" y="35">1</text>
<text x="158.4" y="40.1">12</text>
<text x="158.4" y="37.6">11</text>
<text x="171.4" y="40.1">3</text>
<text x="171.4" y="37.6">2</text>
<text x="158.4" y="47.7">15</text>
<text x="158.4" y="45.2">14</text>
<text x="158.4" y="42.6">13</text>
<text x="171.4" y="47.7">6</text>
<text x="171.4" y="45.2">5</text>
<text x="171.4" y="42.6">4</text>
<text x="158.4" y="52.8">17</text>
<text x="158.4" y="50.3">16</text>
<text x="171.4" y="52.8">8</text>
<text x="171.4" y="50.3">7</text>
<text x="171.4" y="55.3">9</text>
<text x="64.3" y="63">H6</text>
<text x="157.4" y="64.7">H93-LDCU_25P</text>
<text x="158.2" y="60.4">H4</text>
<text x="171.4" y="60.4">H2</text>
<text x="63.5" y="67.3">H93-RDCU_25P</text>
<text x="160.7" y="85">CN2-2</text>
<text x="68.4" y="96">4</text>
<text x="68.4" y="93.4">2</text>
<text x="69.3" y="90.1">CN2-1</text>
<text x="77.5" y="96">3</text>
<text x="77.5" y="93.4">1</text>
<text x="158.4" y="90.1">40</text>
<text x="158.4" y="92.7">38</text>
<text x="158.4" y="95.2">36</text>
<text x="168.9" y="90.1">39</text>
<text x="168.9" y="92.7">37</text>
<text x="168.9" y="95.2">35</text>
<text x="68.4" y="101">8</text>
<text x="68.4" y="98.5">6</text>
<text x="77.5" y="101">7</text>
<text x="77.5" y="98.5">5</text>
<text x="158.4" y="97.7">34</text>
<text x="158.4" y="100.3">32</text>
<text x="168.9" y="97.7">33</text>
<text x="168.9" y="100.3">31</text>
<text x="67" y="106.1">12</text>
<text x="67" y="103.6">10</text>
<text x="77.5" y="106.1">11</text>
<text x="77.5" y="103.6">9</text>
<text x="158.4" y="102.8">30</text>
<text x="158.4" y="105.4">28</text>
<text x="158.4" y="107.9">26</text>
<text x="168.9" y="102.8">29</text>
<text x="168.9" y="105.4">27</text>
<text x="168.9" y="107.9">25</text>
<text x="67" y="111.2">16</text>
<text x="77.5" y="111.2">15</text>
<text x="158.4" y="110.4">24</text>
<text x="158.4" y="113">22</text>
<text x="168.9" y="110.4">23</text>
<text x="168.9" y="113">21</text>
<text x="67" y="118.8">22</text>
<text x="77.5" y="118.8">21</text>
<text x="77.5" y="116.3">19</text>
<text x="168.9" y="115.5">19</text>
<text x="168.9" y="118.1">17</text>
<text x="67" y="123.9">26</text>
<text x="67" y="121.4">24</text>
<text x="77.5" y="121.4">23</text>
<text x="158.4" y="120.6">16</text>
<text x="168.9" y="120.6">15</text>
<text x="168.9" y="123.1">13</text>
<text x="168.9" y="125.7">11</text>
<text x="67" y="131.5">32</text>
<text x="67" y="129">30</text>
<text x="67" y="126.4">28</text>
<text x="77.5" y="131.5">31</text>
<text x="77.5" y="126.4">27</text>
<text x="158.4" y="128.2">10</text>
<text x="159.8" y="130.8">8</text>
<text x="168.9" y="128.2">9</text>
<text x="168.9" y="130.8">7</text>
<text x="67" y="134.1">34</text>
<text x="77.5" y="134.1">33</text>
<text x="159.8" y="133.3">6</text>
<text x="159.8" y="135.8">4</text>
<text x="168.9" y="133.3">5</text>
<text x="168.9" y="135.8">3</text>
<text x="68.8" y="138.4">CN_17X2</text>
<text x="159.8" y="138.4">2</text>
<text x="160.2" y="140.9">CN_20X2</text>
<text x="168.9" y="138.4">1</text>
<text x="202.9" y="205.9">A4</text>
<text x="215.6" y="205.9">1.0</text>
<text x="233.4" y="205.9">Wednesday, March 22, 2023</text>
<text x="280.1" y="205.9">3</text>
<text x="289.2" y="205.9">3</text>
</g>
</svg>
